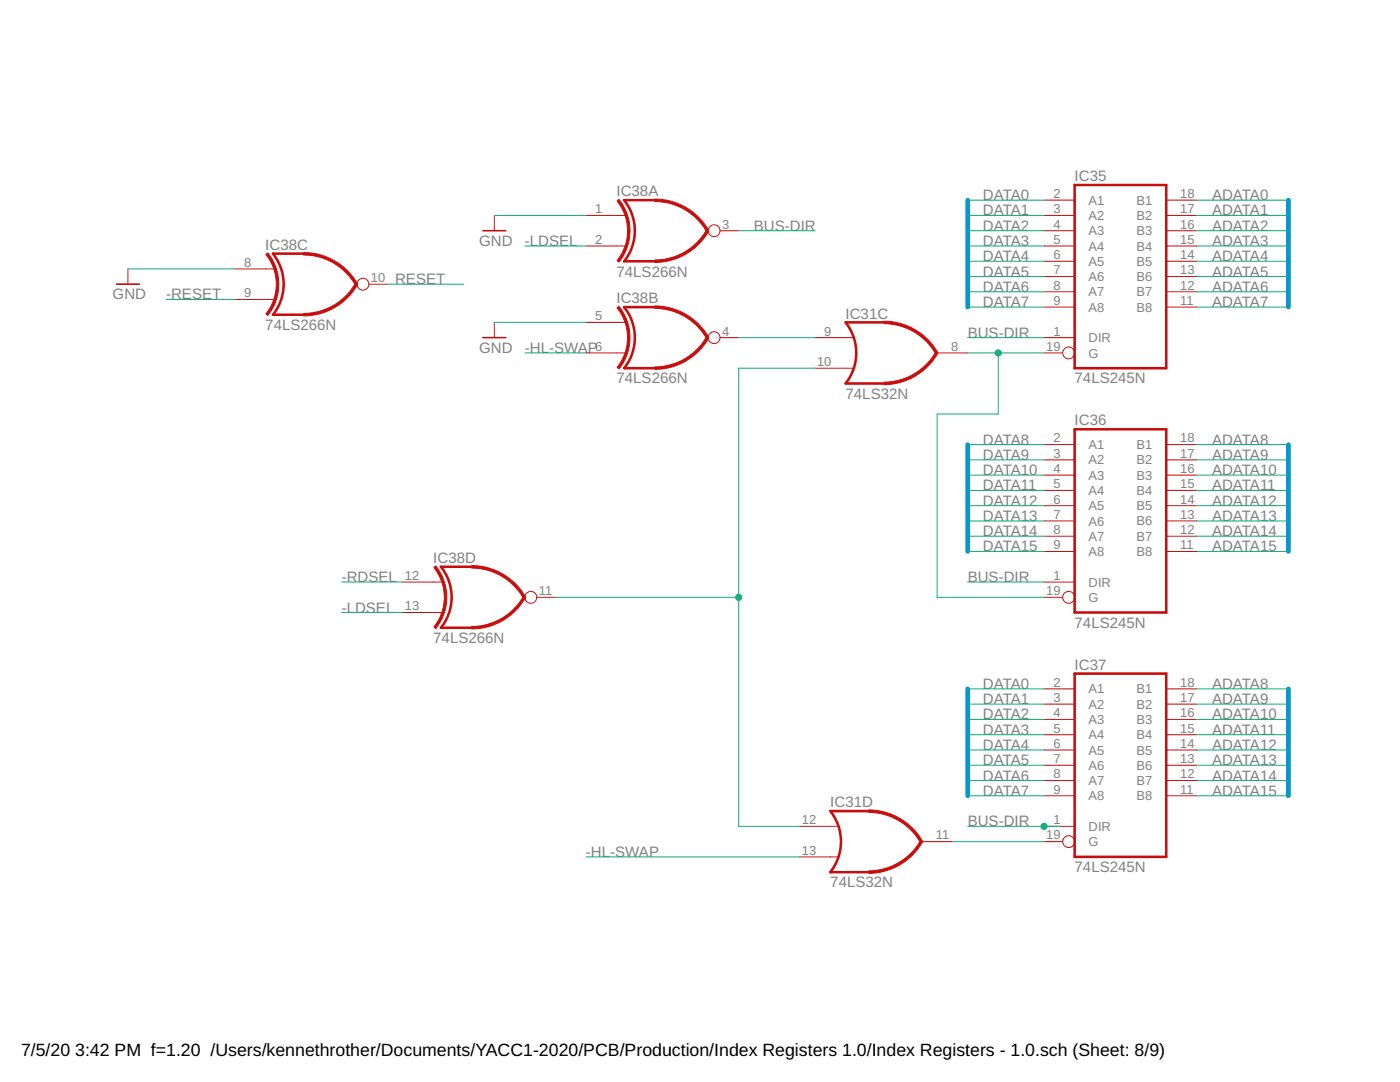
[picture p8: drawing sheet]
<svg xmlns="http://www.w3.org/2000/svg" width="279mm" height="216mm" viewBox="0 0 279 216" stroke-linecap="round" stroke-linejoin="round" font-family="sans-serif">
<path d="M130.7 39.9h-6.1a9.8 9.8 0 0 1 0 12.2h6.1M214.5 36.9h18.2v36.6h-18.2zM60.6 50.6h-6.1a9.8 9.8 0 0 1 0 12.2h6.1M130.7 61.3h-6.1a9.8 9.8 0 0 1 0 12.2h6.1M176.4 64.3h-7.6a9.8 9.8 0 0 1 0 12.2h7.6M214.5 85.7h18.2v36.5h-18.2zM94.1 113.1h-6.1a9.7 9.7 0 0 1 0 12.2h6.1M214.5 134.4h18.2v36.6h-18.2zM173.3 161.8h-7.6a9.8 9.8 0 0 1 0 12.2h7.6" fill="none" stroke="#c90d0c" stroke-width=".51"/>
<g fill="none" stroke="#c90d0c" stroke-width=".2">
<path d="M208.4 39.9h6.1M232.7 39.9h6.1M25.5 53.7v3M46.9 53.7h7.9M46.9 59.8h7.9M73.6 56.7h3.7M98.7 43v3M116.9 43h8M116.9 49.1h8M143.7 46h3.7M208.4 43h6.1M208.4 46h6.1"/>
<path d="M208.4 49.1h6.1M208.4 52.1h6.1M208.4 55.2h6.1M208.4 58.2h6.1M232.7 43h6.1M232.7 46h6.1M232.7 49.1h6.1M232.7 52.1h6.1M232.7 55.2h6.1M232.7 58.2h6.1M98.7 64.3v3.1M116.9 70.4h8"/>
<path d="M116.9 64.3h8M143.7 67.4h3.7M162.7 67.4h7.6M162.7 73.5h7.6M187 70.4h6.1M208.4 67.4h6.1M208.4 61.3h6.1M208.4 70.4h3.7M232.7 61.3h6.1M208.4 88.7h6.1M208.4 91.8h6.1M208.4 94.8h6.1"/>
<path d="M208.4 97.9h6.1M232.7 88.7h6.1M232.7 91.8h6.1M232.7 94.8h6.1M232.7 97.9h6.1M80.4 116.1h7.9M107.1 119.2h3.7M208.4 116.1h6.1M208.4 100.9h6.1M208.4 103.9h6.1M208.4 107h6.1M208.4 110h6.1"/>
<path d="M208.4 119.2h3.7M232.7 100.9h6.1M232.7 103.9h6.1M232.7 107h6.1M232.7 110h6.1M80.4 122.2h7.9M208.4 137.5h6.1M232.7 137.5h6.1M208.4 140.5h6.1M208.4 143.6h6.1M208.4 146.6h6.1M208.4 149.6h6.1"/>
<path d="M208.4 152.7h6.1M208.4 155.7h6.1M208.4 158.8h6.1M232.7 140.5h6.1M232.7 143.6h6.1M232.7 146.6h6.1M232.7 149.6h6.1M232.7 152.7h6.1M232.7 155.7h6.1M232.7 158.8h6.1M159.6 164.9h7.6M159.6 171h7.6"/>
<path d="M184 167.9h6.1M208.4 164.9h6.1M208.4 167.9h3.7"/>
<circle cx="72.4" cy="56.7" r="1.19"/>
<circle cx="142.5" cy="46" r="1.19"/>
<circle cx="142.5" cy="67.4" r="1.19"/>
<circle cx="213.3" cy="70.4" r="1.19"/>
<circle cx="105.9" cy="119.2" r="1.19"/>
<circle cx="213.3" cy="119.2" r="1.19"/>
<circle cx="213.3" cy="167.9" r="1.19"/>
</g>
<g fill="#c90d0c" stroke="#c90d0c" stroke-width=".2">
<path d="M176.4 76.3a12 12 0 0 0 10.3-6l.5 .2a12.3 12.3 0 0 1-10.8 6.3z" fill-rule="evenodd"/>
<path d="M176.4 64.1a12.4 12.4 0 0 1 10.8 6.3l-.5 .2a11.9 11.9 0 0 0-10.3-6z" fill-rule="evenodd"/>
<path d="M173.4 173.8a12 12 0 0 0 10.3-6.1l.4 .3a12.4 12.4 0 0 1-10.7 6.3z" fill-rule="evenodd"/>
<path d="M173.4 161.6a12.3 12.3 0 0 1 10.7 6.3l-.4 .2a12 12 0 0 0-10.3-6z" fill-rule="evenodd"/>
<path d="M130.7 51.9a11.8 11.8 0 0 0 10.3-6l.4 .2a12.3 12.3 0 0 1-10.7 6.3z" fill-rule="evenodd"/>
<path d="M130.7 39.7a12.3 12.3 0 0 1 10.7 6.3l-.4 .2a11.9 11.9 0 0 0-10.3-6z" fill-rule="evenodd"/>
<path d="M123.1 40.1l.4-.3a10 10 0 0 1 0 12.5l-.4-.3a9.5 9.5 0 0 0 0-11.9z" fill-rule="evenodd"/>
<path d="M130.7 73.2a11.9 11.9 0 0 0 10.3-6l.4 .2a12.3 12.3 0 0 1-10.7 6.3z" fill-rule="evenodd"/>
<path d="M130.7 61a12.4 12.4 0 0 1 10.7 6.3l-.4 .3a11.9 11.9 0 0 0-10.3-6.1z" fill-rule="evenodd"/>
<path d="M123.1 61.4l.4-.3a10 10 0 0 1 0 12.5l-.4-.3a9.5 9.5 0 0 0 0-11.9z" fill-rule="evenodd"/>
<path d="M60.6 62.5a12 12 0 0 0 10.3-6l.5 .3a12.3 12.3 0 0 1-10.8 6.2z" fill-rule="evenodd"/>
<path d="M60.6 50.4a12.3 12.3 0 0 1 10.8 6.2l-.5 .3a11.9 11.9 0 0 0-10.3-6z" fill-rule="evenodd"/>
<path d="M53.1 50.8l.3-.3a10 10 0 0 1 0 12.4l-.3-.2a9.5 9.5 0 0 0 0-11.9z" fill-rule="evenodd"/>
<path d="M94.1 125a11.9 11.9 0 0 0 10.4-6l.4 .2a12.3 12.3 0 0 1-10.8 6.3z" fill-rule="evenodd"/>
<path d="M94.1 112.9a12.3 12.3 0 0 1 10.8 6.2l-.4 .3a11.9 11.9 0 0 0-10.4-6.1z" fill-rule="evenodd"/>
<path d="M86.6 113.2l.4-.3a10 10 0 0 1 0 12.5l-.4-.3a9.5 9.5 0 0 0 0-11.9z" fill-rule="evenodd"/>
</g>
<path d="M23.2 56.7h4.6M96.4 46h4.5M96.4 67.4h4.5" fill="none" stroke="#c90d0c" stroke-width=".32"/>
<path d="M193.1 39.9v21.4M257.1 39.9v21.4M193.1 88.7v21.3M257.1 88.7v21.3M193.1 137.5v21.3M257.1 137.5v21.3" fill="none" stroke="#0696d7" stroke-width=".93"/>
<g fill="none" stroke="#0dab76" stroke-width=".2">
<path d="M193.1 39.9h15.3M238.8 39.9h18.3M25.5 53.7h21.4M33.1 59.8h13.8M77.3 56.7h15.3M98.7 43h18.2M104.8 49.1h12.1M147.4 46h15.3M193.1 43h15.3M193.1 49.1h15.3M193.1 52.1h15.3M193.1 55.2h15.3"/>
<path d="M193.1 58.2h15.3M193.1 46h15.3M238.8 43h18.3M238.8 49.1h18.3M238.8 52.1h18.3M238.8 55.2h18.3M238.8 58.2h18.3M238.8 46h18.3M98.7 64.3h18.2M104.8 70.4h12.1M147.4 67.4h15.3M162.7 73.5h-15.3v91.4h12.2"/>
<path d="M193.1 61.3h15.3M193.1 70.4h15.3M193.1 67.4h15.3M199.2 70.4v12.2h-12.2v36.6h21.4M238.8 61.3h18.3M193.1 91.8h15.3M193.1 94.8h15.3M193.1 97.9h15.3M193.1 88.7h15.3M238.8 91.8h18.3M238.8 94.8h18.3M238.8 97.9h18.3"/>
<path d="M238.8 88.7h18.3M68.2 116.1h12.2M110.8 119.2h36.6M193.1 100.9h15.3M193.1 103.9h15.3M193.1 107h15.3M193.1 110h15.3M193.1 116.1h15.3M238.8 100.9h18.3M238.8 103.9h18.3M238.8 107h18.3M238.8 110h18.3"/>
<path d="M68.2 122.2h12.2M193.1 137.5h15.3M238.8 137.5h18.3M193.1 140.5h15.3M193.1 146.6h15.3M193.1 149.6h15.3M193.1 152.7h15.3M193.1 155.7h15.3M193.1 143.6h15.3M193.1 158.8h15.3M238.8 140.5h18.3M238.8 146.6h18.3"/>
<path d="M238.8 149.6h18.3M238.8 152.7h18.3M238.8 155.7h18.3M238.8 143.6h18.3M238.8 158.8h18.3M116.9 171h42.7M190.1 167.9h18.3M193.1 164.9h18.3"/>
</g>
<g fill="#0dab76" stroke="#0dab76" stroke-width=".2">
<circle cx="199.2" cy="70.4" r=".61"/>
<circle cx="208.4" cy="164.9" r=".61"/>
<circle cx="147.4" cy="119.2" r=".61"/>
</g>
<g font-size="3.5">
<text x="4.2" y="210.7">7/5/20</text>
<text x="15" y="210.7">3:42 PM f=1.20 /Users/kennethrother/Documents/YACC1-2020/PCB/Production/Index Registers 1.0/Index Registers - 1.0.sch (Sheet: 8/9)</text>
</g>
<g font-size="3" fill="#808080">
<text x="123" y="39.2">IC38A</text>
<text x="196.2" y="40">DATA0</text>
<text x="214.5" y="36.1">IC35</text>
<text x="241.9" y="40">ADATA0</text>
<text x="150.5" y="46">BUS-DIR</text>
<text x="196.2" y="43">DATA1</text>
<text x="196.2" y="46">DATA2</text>
<text x="241.9" y="43">ADATA1</text>
<text x="241.9" y="46">ADATA2</text>
<text x="53" y="49.9">IC38C</text>
<text x="95.6" y="49.1">GND</text>
<text x="104.8" y="49.1">-LDSEL</text>
<text x="196.2" y="49.1">DATA3</text>
<text x="196.2" y="52.1">DATA4</text>
<text x="241.9" y="49.1">ADATA3</text>
<text x="241.9" y="52.1">ADATA4</text>
<text x="22.5" y="59.8">GND</text>
<text x="33.1" y="59.8">-RESET</text>
<text x="78.9" y="56.7">RESET</text>
<text x="123" y="55.2">74LS266N</text>
<text x="196.2" y="55.2">DATA5</text>
<text x="196.2" y="58.2">DATA6</text>
<text x="241.9" y="55.2">ADATA5</text>
<text x="241.9" y="58.2">ADATA6</text>
<text x="53" y="65.9">74LS266N</text>
<text x="123" y="60.5">IC38B</text>
<text x="168.8" y="63.6">IC31C</text>
<text x="196.2" y="61.3">DATA7</text>
<text x="241.9" y="61.3">ADATA7</text>
<text x="95.6" y="70.4">GND</text>
<text x="104.8" y="70.4">-HL-SWAP</text>
<text x="193.1" y="67.4">BUS-DIR</text>
<text x="123" y="76.5">74LS266N</text>
<text x="214.5" y="76.5">74LS245N</text>
<text x="168.8" y="79.6">74LS32N</text>
<text x="196.2" y="88.7">DATA8</text>
<text x="214.5" y="84.9">IC36</text>
<text x="241.9" y="88.7">ADATA8</text>
<text x="196.2" y="91.8">DATA9</text>
<text x="196.2" y="94.8">DATA10</text>
<text x="241.9" y="91.8">ADATA9</text>
<text x="241.9" y="94.8">ADATA10</text>
<text x="196.2" y="97.8">DATA11</text>
<text x="196.2" y="100.9">DATA12</text>
<text x="241.9" y="97.8">ADATA11</text>
<text x="241.9" y="100.9">ADATA12</text>
<text x="196.2" y="103.9">DATA13</text>
<text x="196.2" y="107">DATA14</text>
<text x="241.9" y="103.9">ADATA13</text>
<text x="241.9" y="107">ADATA14</text>
<text x="86.5" y="112.3">IC38D</text>
<text x="196.2" y="110">DATA15</text>
<text x="241.9" y="110">ADATA15</text>
<text x="68.2" y="116.1">-RDSEL</text>
<text x="193.1" y="116.1">BUS-DIR</text>
<text x="68.2" y="122.2">-LDSEL</text>
<text x="214.5" y="125.3">74LS245N</text>
<text x="86.5" y="128.3">74LS266N</text>
<text x="196.2" y="137.5">DATA0</text>
<text x="214.5" y="133.7">IC37</text>
<text x="241.9" y="137.5">ADATA8</text>
<text x="196.2" y="140.5">DATA1</text>
<text x="196.2" y="143.6">DATA2</text>
<text x="241.9" y="140.5">ADATA9</text>
<text x="241.9" y="143.6">ADATA10</text>
<text x="196.2" y="146.6">DATA3</text>
<text x="196.2" y="149.7">DATA4</text>
<text x="241.9" y="146.6">ADATA11</text>
<text x="241.9" y="149.7">ADATA12</text>
<text x="196.2" y="152.7">DATA5</text>
<text x="196.2" y="155.7">DATA6</text>
<text x="241.9" y="152.7">ADATA13</text>
<text x="241.9" y="155.7">ADATA14</text>
<text x="165.7" y="161.1">IC31D</text>
<text x="196.2" y="158.8">DATA7</text>
<text x="241.9" y="158.8">ADATA15</text>
<text x="193.1" y="164.9">BUS-DIR</text>
<text x="116.9" y="171">-HL-SWAP</text>
<text x="165.7" y="177.1">74LS32N</text>
<text x="214.5" y="174">74LS245N</text>
</g>
<g font-size="2.6" fill="#808080">
<text x="210.2" y="39.5">2</text>
<text x="217.3" y="40.9">A1</text>
<text x="226.8" y="40.9">B1</text>
<text x="235.6" y="39.5">18</text>
<text x="118.8" y="42.6">1</text>
<text x="144.1" y="45.6">3</text>
<text x="210.2" y="42.6">3</text>
<text x="210.2" y="45.6">4</text>
<text x="217.3" y="43.9">A2</text>
<text x="217.3" y="47">A3</text>
<text x="226.8" y="47">B3</text>
<text x="226.8" y="43.9">B2</text>
<text x="235.6" y="45.6">16</text>
<text x="235.6" y="42.6">17</text>
<text x="48.7" y="53.2">8</text>
<text x="118.8" y="48.7">2</text>
<text x="210.2" y="48.7">5</text>
<text x="210.2" y="51.7">6</text>
<text x="217.3" y="50">A4</text>
<text x="217.3" y="53.1">A5</text>
<text x="226.8" y="53">B5</text>
<text x="226.8" y="50">B4</text>
<text x="235.6" y="51.7">14</text>
<text x="235.6" y="48.7">15</text>
<text x="48.7" y="59.3">9</text>
<text x="74" y="56.3">10</text>
<text x="210.2" y="54.8">7</text>
<text x="210.2" y="57.8">8</text>
<text x="217.3" y="56.1">A6</text>
<text x="217.3" y="59.1">A7</text>
<text x="226.8" y="59.1">B7</text>
<text x="226.8" y="56.1">B6</text>
<text x="235.6" y="57.8">12</text>
<text x="235.6" y="54.8">13</text>
<text x="118.8" y="63.9">5</text>
<text x="210.2" y="60.9">9</text>
<text x="217.3" y="62.2">A8</text>
<text x="226.8" y="62.2">B8</text>
<text x="235.6" y="60.9">11</text>
<text x="118.8" y="70">6</text>
<text x="144.1" y="66.9">4</text>
<text x="164.5" y="66.9">9</text>
<text x="189.8" y="70">8</text>
<text x="208.8" y="70">19</text>
<text x="210.2" y="66.9">1</text>
<text x="217.3" y="68.3">DIR</text>
<text x="217.3" y="71.3">G</text>
<text x="163.1" y="73">10</text>
<text x="210.2" y="88.3">2</text>
<text x="217.3" y="89.6">A1</text>
<text x="226.8" y="89.6">B1</text>
<text x="235.6" y="88.3">18</text>
<text x="210.2" y="91.3">3</text>
<text x="210.2" y="94.4">4</text>
<text x="217.3" y="92.7">A2</text>
<text x="217.3" y="95.7">A3</text>
<text x="226.8" y="95.7">B3</text>
<text x="226.8" y="92.7">B2</text>
<text x="235.6" y="94.4">16</text>
<text x="235.6" y="91.3">17</text>
<text x="210.2" y="97.4">5</text>
<text x="210.2" y="100.5">6</text>
<text x="217.3" y="98.8">A4</text>
<text x="217.3" y="101.8">A5</text>
<text x="226.8" y="101.8">B5</text>
<text x="226.8" y="98.8">B4</text>
<text x="235.6" y="100.5">14</text>
<text x="235.6" y="97.4">15</text>
<text x="210.2" y="103.5">7</text>
<text x="210.2" y="106.6">8</text>
<text x="217.3" y="104.9">A6</text>
<text x="217.3" y="107.9">A7</text>
<text x="226.8" y="107.9">B7</text>
<text x="226.8" y="104.8">B6</text>
<text x="235.6" y="106.6">12</text>
<text x="235.6" y="103.5">13</text>
<text x="210.2" y="109.6">9</text>
<text x="217.3" y="111">A8</text>
<text x="226.8" y="110.9">B8</text>
<text x="235.6" y="109.6">11</text>
<text x="80.8" y="115.7">12</text>
<text x="107.6" y="118.8">11</text>
<text x="208.8" y="118.8">19</text>
<text x="210.2" y="115.7">1</text>
<text x="217.3" y="117">DIR</text>
<text x="80.8" y="121.8">13</text>
<text x="217.3" y="120.1">G</text>
<text x="210.2" y="137">2</text>
<text x="235.6" y="137">18</text>
<text x="210.2" y="140.1">3</text>
<text x="210.2" y="143.1">4</text>
<text x="217.3" y="138.4">A1</text>
<text x="217.3" y="141.4">A2</text>
<text x="226.8" y="141.4">B2</text>
<text x="226.8" y="138.4">B1</text>
<text x="235.6" y="143.1">16</text>
<text x="235.6" y="140.1">17</text>
<text x="210.2" y="146.2">5</text>
<text x="210.2" y="149.2">6</text>
<text x="217.3" y="144.5">A3</text>
<text x="217.3" y="147.5">A4</text>
<text x="226.8" y="147.5">B4</text>
<text x="226.8" y="144.5">B3</text>
<text x="235.6" y="149.2">14</text>
<text x="235.6" y="146.2">15</text>
<text x="210.2" y="152.3">7</text>
<text x="210.2" y="155.3">8</text>
<text x="217.3" y="150.6">A5</text>
<text x="217.3" y="153.6">A6</text>
<text x="226.8" y="153.6">B6</text>
<text x="226.8" y="150.6">B5</text>
<text x="235.6" y="155.3">12</text>
<text x="235.6" y="152.3">13</text>
<text x="210.2" y="158.4">9</text>
<text x="217.3" y="156.7">A7</text>
<text x="217.3" y="159.7">A8</text>
<text x="226.8" y="159.7">B8</text>
<text x="226.8" y="156.7">B7</text>
<text x="235.6" y="158.4">11</text>
<text x="160" y="164.5">12</text>
<text x="186.8" y="167.5">11</text>
<text x="208.8" y="167.5">19</text>
<text x="210.2" y="164.5">1</text>
<text x="217.3" y="165.8">DIR</text>
<text x="160" y="170.6">13</text>
<text x="217.3" y="168.8">G</text>
</g>
</svg>
